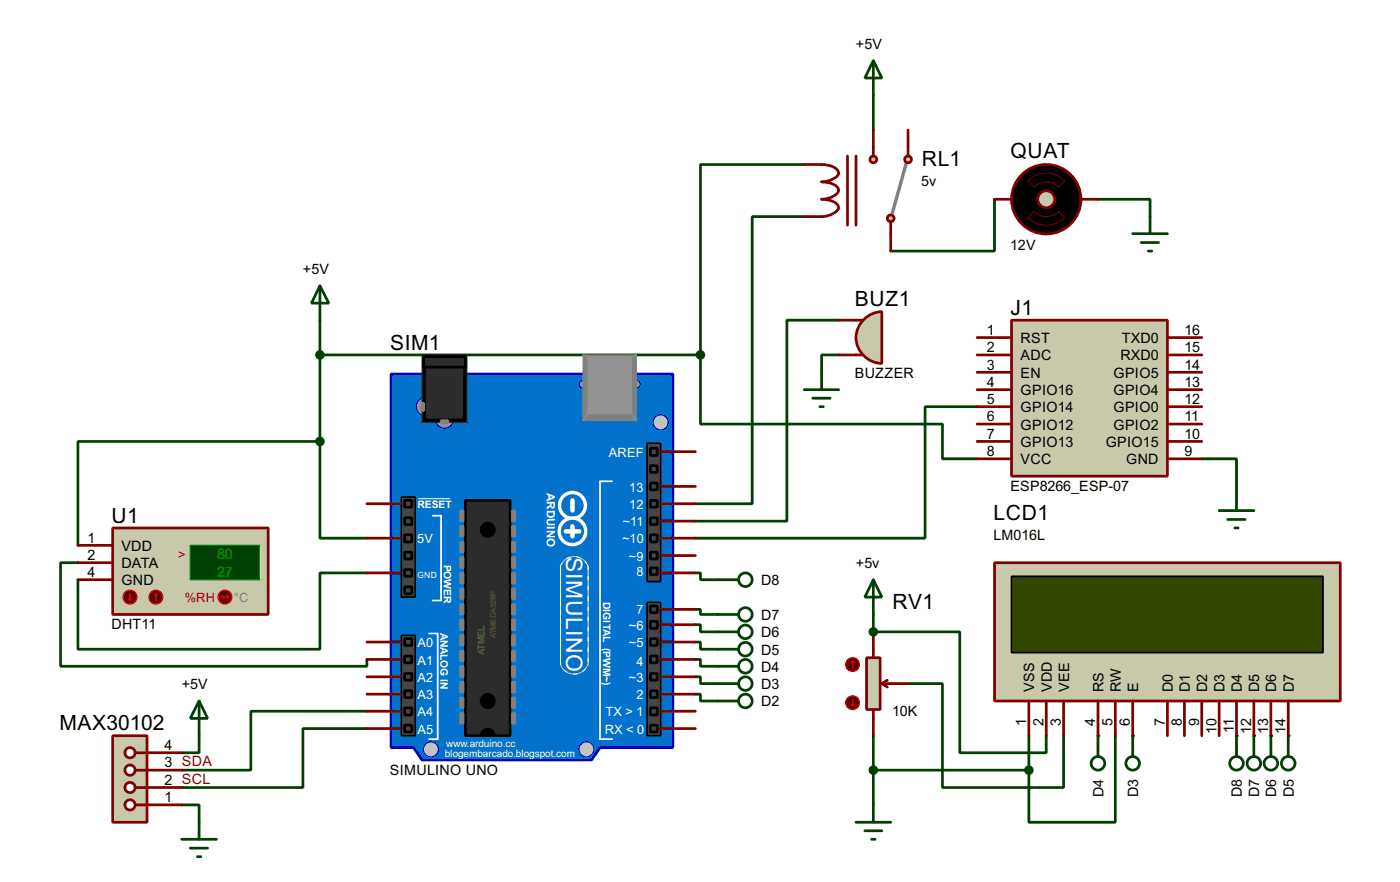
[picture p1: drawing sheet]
<svg xmlns="http://www.w3.org/2000/svg" width="206mm" height="129mm" viewBox="0 0 206 129" stroke-linecap="round" stroke-linejoin="round" font-family="sans-serif">
<g fill="none" stroke="#004000" stroke-width=".4">
<path d="M128.3 14v5.1M118.2 31.8h-7.7v42.2h-8.3M118.2 24.2h-15.3v38.1h35.6v5.1h5.1M146.1 29.3v7.6h-15.2M161.3 29.3h7.7v2.5M123.2 47h-7.6v29.5h-13.4M123.2 52.1h-2.5v2.6M143.6 59.7h-7.7v19.3h-33.7M53.9 79h-6.9v-14.2h-35.5v15.3M176.6 67.4h5.1v5M11.5 82.6h-2.6v15.2h45v-1M53.9 84.1h-6.9v11.2h-35.5v-10.2"/>
<path d="M102.2 84.1h.7v1h2.6M102.2 89.5h.7v.7h2.6M102.2 91.7h.7v1.1h2.6M102.2 94.3h.7v1h2.6M102.2 96.8h.7v1h2.6M102.2 99.4h.7v1h2.6M102.2 101.9h.7v1h2.6"/>
</g>
<g fill="#004000">
<circle cx="189.3" cy="108" r=".2"/>
<circle cx="186.7" cy="108" r=".2"/>
<circle cx="184.2" cy="108" r=".2"/>
<circle cx="181.7" cy="108" r=".2"/>
<circle cx="166.4" cy="108" r=".2"/>
<circle cx="161.3" cy="108" r=".2"/>
</g>
<path d="M128.3 90.2v2.6M128.3 108v10.2M133.4 100.4h5.1v15.2h17.8v-7.6" fill="none" stroke="#004000" stroke-width=".4"/>
<circle cx="128.3" cy="92.8" r=".2" fill="#004000"/>
<path d="M47 47v17.8M47 52.1h55.9M128.3 92.8h12.7v17.7h12.7v-2.5M26.7 118.2h2.6v2.5M29.3 108v2.5h-2.6M53.9 104.4h-17v8.7h-10.2M53.9 107h-9.4v8.6h-17.8M128.3 113.1h22.9M151.2 108v5.1M163.9 108v12.7h-12.7v-7.6" fill="none" stroke="#004000" stroke-width=".4"/>
<path d="M57.5 54.9h41.4v54.9h-10.7l-1.3 1.8h-24.9l-1.2-1.8h-3.3z" fill-rule="evenodd" fill="#0272cc" stroke="#0000c0" stroke-width=".4"/>
<path d="M64.8 75.7v12.5M90 70.7h-1.8v37.8h1.8M63 93h1.3v15.5" fill="none" stroke="#fff" stroke-width=".25"/>
<circle cx="84.3" cy="83.9" r="2.15" fill="#c8c8aa"/>
<circle cx="84.3" cy="83.9" r="2.15" fill="#0272cc"/>
<circle cx="84.3" cy="83.9" r="2.15" fill="none" stroke="#c8c8aa" stroke-width=".15"/>
<circle cx="84.3" cy="83.9" r="2.15" fill="none" stroke="#fff" stroke-width=".15" stroke-dasharray="2 1 .5 1 .5 1"/>
<circle cx="84.3" cy="96.8" r="2.15" fill="#c8c8aa"/>
<circle cx="84.3" cy="96.8" r="2.15" fill="#0272cc"/>
<circle cx="84.3" cy="96.8" r="2.15" fill="none" stroke="#c8c8aa" stroke-width=".15"/>
<g fill="none" stroke="#fff" stroke-width=".15" stroke-dasharray=".5 1">
<path d="M82.4 97.6v-14.5M86.4 83.1v14.5"/>
<circle cx="84.3" cy="96.8" r="2.15"/>
</g>
<path d="M82.1 83.4h4.6v13.9h-4.6z" fill="#0272cc" stroke="#0272cc" stroke-width=".4"/>
<path d="M82.4 83.1v14.5M86.4 83.1v14.5" fill="none" stroke="#fff" stroke-width=".15"/>
<path d="M81.8 96.8l.8 2.6M82.4 82.4l-.6 1.2M86.4 82.4l.5 1.2M86.9 96.8l-.5 1.8" fill="none" stroke="#0272cc" stroke-width=".4"/>
<g fill="#0272cc" stroke="#fff" stroke-width=".5">
<circle cx="84.1" cy="74.2" r="1.9"/>
<circle cx="84.1" cy="78" r="1.95"/>
</g>
<path d="M83.1 78h2M84.1 73.5v1.5M84.1 77.3v1.5" fill="none" stroke="#fff" stroke-width=".65"/>
<path d="M63.6 75.7h1.2M63.6 88.2h1.2M63 108.5h1.3" fill="none" stroke="#fff" stroke-width=".25"/>
<path d="M61.5 73.2h4.6" fill="none" stroke="#fff" stroke-width=".15"/>
<g fill="#c0c0c0" stroke="#0000c0" stroke-width=".15">
<circle cx="86.1" cy="110" r="1.1"/>
<circle cx="63.3" cy="110" r="1.1"/>
<circle cx="97" cy="62" r="1.1"/>
</g>
<g fill="#464646" stroke="#000" stroke-width=".25">
<path d="M59 73h2v14.7h-2z"/>
<path d="M59 93.3h2v14.7h-2z"/>
<path d="M95.1 65.1h2v20.3h-2z"/>
<path d="M95.1 88.4h2v19.6h-2z"/>
</g>
<g fill="#464646" stroke="#000" stroke-width=".4">
<path d="M59.5 73.5h1v1h-1z"/>
<path d="M59.5 76h1v1h-1z"/>
<path d="M59.5 78.5h1v1.1h-1z"/>
<path d="M59.5 81.1h1v1h-1z"/>
<path d="M59.5 83.6h1v1h-1z"/>
<path d="M59.5 86.2h1v1h-1z"/>
<path d="M59.5 93.8h1v1h-1z"/>
<path d="M59.5 96.3h1v1h-1z"/>
<path d="M59.5 98.9h1v1h-1z"/>
<path d="M59.5 101.4h1v1h-1z"/>
<path d="M59.5 103.9h1v1.1h-1z"/>
<path d="M59.5 106.5h1v1h-1z"/>
<path d="M95.6 65.8h1v1.1h-1z"/>
<path d="M95.6 70.9h1v1h-1z"/>
<path d="M95.6 73.5h1v1h-1z"/>
<path d="M95.6 76h1v1h-1z"/>
<path d="M95.6 78.5h1v1.1h-1z"/>
<path d="M95.6 81.1h1v1h-1z"/>
<path d="M95.6 83.4h1v1h-1z"/>
<path d="M95.6 68.4h1v1h-1z"/>
<path d="M95.6 89h1v1h-1z"/>
<path d="M95.6 91.2h1v1.1h-1z"/>
<path d="M95.6 93.8h1v1h-1z"/>
<path d="M95.6 96.3h1v1h-1z"/>
<path d="M95.6 98.9h1v1h-1z"/>
<path d="M95.6 101.4h1v1h-1z"/>
<path d="M95.6 103.9h1v1.1h-1z"/>
<path d="M95.6 106.5h1v1h-1z"/>
</g>
<path d="M68.4 73.5h6.6v34.5h-6.6z" fill="#2c2c2c" stroke="#000" stroke-width=".4"/>
<g fill="#000" stroke="#000" stroke-width=".15">
<circle cx="71.6" cy="77.8" r="1.1"/>
<circle cx="71.6" cy="108" r="1.1"/>
<circle cx="71.6" cy="102.9" r="1.1"/>
</g>
<path d="M68.1 108.8h7.1" fill="none" stroke="#0272cc" stroke-width="1.2"/>
<g fill="#939393" stroke="#0000c0" stroke-width=".15">
<circle cx="93.5" cy="56.4" r=".55"/>
<circle cx="85.6" cy="56.4" r=".55"/>
</g>
<path d="M85.7 52.1h7.8v9.7h-7.8z" fill="#808080" stroke="#808080" stroke-width=".15"/>
<path d="M86.4 52.4h6.4v8.4h-6.4z" fill="#939393" stroke="#939393" stroke-width=".15"/>
<path d="M85.7 52.1l.7 .3M93.5 52.1l-.7 .3M86.4 60.8l-.7 1M92.8 60.8l.7 1" fill="none" stroke="#939393" stroke-width=".15"/>
<g fill="#939393" stroke="#0000c0" stroke-width=".15">
<circle cx="65.3" cy="61.5" r="1.35"/>
<circle cx="62.5" cy="59.7" r="1.35"/>
</g>
<path d="M62 52.1h6.6v9.9h-6.6z" fill="#000" stroke="#2c2c2c" stroke-width=".15"/>
<g fill="#808080" stroke="#808080" stroke-width=".4">
<path d="M64.8 61.8h1v.2h-1z"/>
<path d="M62 59.2h.3v1.1h-.3z"/>
</g>
<path d="M62.8 52.9h5.1v8.4h-5.1z" fill="#2c2c2c" stroke="#2c2c2c" stroke-width=".4"/>
<path d="M62.3 52.4h6.1v1.5h-6.1z" fill="#2c2c2c" stroke="#000" stroke-width=".4"/>
<g fill="#808080" stroke="#808080" stroke-width=".25">
<path d="M75.2 75h.5v1.5h-.5z"/>
<path d="M75.2 77.3h.5v1.5h-.5z"/>
<path d="M75.2 79.6h.5v1.5h-.5z"/>
<path d="M75.2 81.8h.5v1.6h-.5z"/>
<path d="M75.2 84.1h.5v1.6h-.5z"/>
<path d="M75.2 86.4h.5v1.5h-.5z"/>
<path d="M75.2 88.7h.5v1.5h-.5z"/>
<path d="M75.2 91h.5v1.5h-.5z"/>
<path d="M75.2 93.3h.5v1.5h-.5z"/>
<path d="M75.2 95.6h.5v1.5h-.5z"/>
<path d="M75.2 97.8h.5v1.6h-.5z"/>
<path d="M75.2 100.1h.5v1.6h-.5z"/>
<path d="M75.2 102.4h.5v1.5h-.5z"/>
<path d="M75.2 104.7h.5v1.5h-.5z"/>
<path d="M67.6 75h.5v1.5h-.5z"/>
<path d="M67.6 77.3h.5v1.5h-.5z"/>
<path d="M67.6 79.6h.5v1.5h-.5z"/>
<path d="M67.6 81.8h.5v1.6h-.5z"/>
<path d="M67.6 84.1h.5v1.6h-.5z"/>
<path d="M67.6 86.4h.5v1.5h-.5z"/>
<path d="M67.6 88.7h.5v1.5h-.5z"/>
<path d="M67.6 91h.5v1.5h-.5z"/>
<path d="M67.6 93.3h.5v1.5h-.5z"/>
<path d="M67.6 95.6h.5v1.5h-.5z"/>
<path d="M67.6 97.8h.5v1.6h-.5z"/>
<path d="M67.6 100.1h.5v1.6h-.5z"/>
<path d="M67.6 102.4h.5v1.5h-.5z"/>
<path d="M67.6 104.7h.5v1.5h-.5z"/>
</g>
<g fill="none" stroke="#800000" stroke-width=".4">
<path d="M53.9 79h5.1M53.9 74h5.1M97.1 79h5.1M97.1 76.5h5.1M97.1 74h5.1M97.1 71.4h5.1M97.1 66.3h5.1M53.9 99.4h5.1M53.9 96.8h5.1M53.9 94.3h5.1M53.9 84.1h5.1M97.1 99.4h5.1"/>
<path d="M97.1 96.8h5.1M97.1 94.3h5.1M97.1 91.7h5.1M97.1 84.1h5.1M97.1 81.6h5.1M97.1 89.5h5.1M53.9 107h5.1M53.9 104.4h5.1M53.9 101.9h5.1M97.1 107h5.1M97.1 104.4h5.1M97.1 101.9h5.1"/>
</g>
<path d="M16.6 77.5h22.8v12.7h-22.8z" fill="#c8c8aa" stroke="#800000" stroke-width=".4"/>
<path d="M28 80.1h10.2v5h-10.2z" fill="#004000" stroke="#0f0" stroke-width=".2"/>
<path d="M11.5 82.6h5.1M11.5 80.1h5.1M11.5 85.1h5.1" fill="none" stroke="#800000" stroke-width=".4"/>
<circle cx="22.9" cy="87.7" r="1" fill="#400000" stroke="#f00" stroke-width=".2"/>
<path d="M22.9 87.2l-.2 .2M22.9 87.2l.3 .2M22.9 87.2v1" fill="none" stroke="#f00" stroke-width=".2"/>
<circle cx="19.1" cy="87.7" r="1" fill="#400000" stroke="#f00" stroke-width=".2"/>
<path d="M18.9 87.9l.2 .3M19.1 87.2v1M19.4 87.9l-.3 .3" fill="none" stroke="#f00" stroke-width=".2"/>
<circle cx="33" cy="87.7" r="1" fill="#400000" stroke="#f00" stroke-width=".2"/>
<path d="M32.6 87.7h1M32.6 87.7l.2 .2M32.8 87.4l-.2 .3M33.3 87.4l.3 .3M33.6 87.7l-.3 .2" fill="none" stroke="#f00" stroke-width=".2"/>
<path d="M148.6 47h22.9v22.9h-22.9z" fill-rule="evenodd" fill="#c8c8aa" stroke="#800000" stroke-width=".4"/>
<g fill="none" stroke="#800000" stroke-width=".4">
<path d="M143.6 49.6h5M143.6 52.1h5M143.6 54.7h5M143.6 57.2h5M143.6 59.7h5M171.5 49.6h5.1M171.5 52.1h5.1M171.5 54.7h5.1M171.5 57.2h5.1M171.5 59.7h5.1M143.6 62.3h5M143.6 64.8h5"/>
<path d="M143.6 67.4h5M171.5 62.3h5.1M171.5 64.8h5.1M171.5 67.4h5.1"/>
</g>
<path d="M179.1 75h5.1M180.4 76.3h2.5M181.4 77.5h.5M181.7 72.4v2.6" fill="none" stroke="#004000" stroke-width=".4"/>
<circle cx="47" cy="64.8" r=".5" fill="#004000" stroke="#004000" stroke-width=".4"/>
<path d="M126.9 46.9a3.8 3.8 0 0 1 2.7-1.1v7.6a3.8 3.8 0 0 1-3.5-2.4 3.8 3.8 0 0 1 .8-4.1z" fill-rule="evenodd" fill="#c8c8aa" stroke="#800000" stroke-width=".4"/>
<path d="M123.2 52.1h3.6M123.2 47h3.6" fill="none" stroke="#800000" stroke-width=".4"/>
<path d="M118.2 57.2h5M119.4 58.5h2.6M120.5 59.7h.5M120.7 54.7v2.5" fill="none" stroke="#004000" stroke-width=".4"/>
<path d="M133.2 23.9l-2.1 7.4" fill="none" stroke="#808080" stroke-width=".5"/>
<g fill="#c8c8aa" stroke="#800000" stroke-width=".4">
<circle cx="130.8" cy="32.1" r=".5"/>
<circle cx="133.4" cy="23.4" r=".5"/>
</g>
<path d="M133.4 21.6v1.3" fill="none" stroke="#800000" stroke-width=".4"/>
<circle cx="128.3" cy="23.4" r=".5" fill="#c8c8aa" stroke="#800000" stroke-width=".4"/>
<path d="M128.3 19.1v3.8M133.4 19.1v2.5M118.2 24.2a8.3 8.3 0 0 1 4.2 .3 .85 .85 0 0 1 .7 .6 .85 .85 0 0 1-.3 .9 3.7 3.7 0 0 1-2.1 .7 3.1 3.1 0 0 1 2.4 .9 .9 .9 0 0 1-.7 1.2l-1.1 .4-.6 .1a3.1 3.1 0 0 1 2.4 .8 .89 .89 0 0 1-.7 1.2l-1.1 .4-3.1 .1M124.5 22.9v10.2M125.8 22.9v10.2M130.9 32.6v4.3" fill="none" stroke="#800000" stroke-width=".4"/>
<circle cx="102.9" cy="52.1" r=".5" fill="#004000" stroke="#004000" stroke-width=".4"/>
<circle cx="153.7" cy="29.3" r="5.1" fill="#000" stroke="#800000" stroke-width=".4"/>
<path d="M151 32l.9-.9a2.54 2.54 0 0 0 3.6 0l.9 .9a3.8 3.8 0 0 1-5.4 0zM151 26.6a3.8 3.8 0 0 1 5.4 0l-.9 .9a2.54 2.54 0 0 0-3.6 0z" fill="none" stroke="#800000" stroke-width=".15"/>
<circle cx="153.7" cy="29.3" r="1.25" fill="#c8c8aa" stroke="#800000" stroke-width=".4"/>
<path d="M146.1 29.3h2.5M158.8 29.3h2.5" fill="none" stroke="#800000" stroke-width=".4"/>
<g fill="none" stroke="#004000" stroke-width=".4">
<path d="M128.3 8.9l1.3 2.6h-2.5zM128.3 8.9v5.1M166.4 34.3h5.1M167.7 35.6h2.5M168.7 36.9h.5M169 31.8v2.5M105.5 85.1h3M105.5 90.2h3M105.5 92.8h3M105.5 95.3h3M105.5 97.8h3M105.5 100.4h3"/>
<path d="M105.5 102.9h3M161.3 108v3.1M166.4 108v3.1M181.7 108v3.1M184.2 108v3.1M186.7 108v3.1M189.3 108v3.1"/>
<circle cx="109.5" cy="90.2" r="1"/>
<circle cx="109.5" cy="85.1" r="1"/>
<circle cx="109.5" cy="97.8" r="1"/>
<circle cx="109.5" cy="95.3" r="1"/>
<circle cx="109.5" cy="92.8" r="1"/>
<circle cx="109.5" cy="100.4" r="1"/>
<circle cx="109.5" cy="102.9" r="1"/>
<circle cx="161.3" cy="112.1" r="1"/>
<circle cx="166.4" cy="112.1" r="1"/>
<circle cx="181.6" cy="112.1" r="1"/>
<circle cx="184.2" cy="112.1" r="1"/>
<circle cx="186.7" cy="112.1" r="1"/>
<circle cx="189.2" cy="112.1" r="1"/>
</g>
<path d="M146.1 82.6h50.8v20.3h-50.8z" fill="#c8c8aa" stroke="#800000" stroke-width=".4"/>
<path d="M148.6 84.6h45.8v11.2h-45.8z" fill="#324600" stroke="#000" stroke-width=".25"/>
<g fill="none" stroke="#800000" stroke-width=".4">
<path d="M151.2 102.9v5.1M153.7 102.9v5.1M156.3 102.9v5.1M161.3 102.9v5.1M163.9 102.9v5.1M166.4 102.9v5.1M171.5 102.9v5.1M174 102.9v5.1M176.6 102.9v5.1M179.1 102.9v5.1M181.7 102.9v5.1M184.2 102.9v5.1"/>
<path d="M186.7 102.9v5.1M189.3 102.9v5.1"/>
</g>
<path d="M127.3 96.6h2v7.6h-2z" fill="#c8c8aa" stroke="#800000" stroke-width=".4"/>
<path d="M128.3 92.8v3.8M130.4 99.9l-.8 .5M128.3 104.2v3.8M129.6 100.4l.8 .5M129.6 100.4h3.8" fill="none" stroke="#800000" stroke-width=".4"/>
<circle cx="125.2" cy="97.6" r="1" fill="#400000" stroke="#f00" stroke-width=".2"/>
<path d="M125.3 97.1l-.3 .2M125.3 97.1l.2 .2M125.3 97.1v1" fill="none" stroke="#f00" stroke-width=".2"/>
<circle cx="125.2" cy="103.2" r="1" fill="#400000" stroke="#f00" stroke-width=".2"/>
<path d="M125 103.4l.3 .3M125.3 102.7v1M125.5 103.4l-.2 .3" fill="none" stroke="#f00" stroke-width=".2"/>
<path d="M128.3 85.1l1.3 2.6h-2.5zM128.3 85.1v5.1M128.3 118.2v2.5M125.8 120.7h5.1M127.1 122h2.5M128.1 123.2h.5" fill="none" stroke="#004000" stroke-width=".4"/>
<g fill="#004000" stroke="#004000" stroke-width=".4">
<circle cx="128.3" cy="113.1" r=".5"/>
<circle cx="128.3" cy="92.8" r=".5"/>
<circle cx="151.1" cy="113.1" r=".5"/>
</g>
<path d="M16.6 108h5v12.7h-5z" fill="#c8c8aa" stroke="#800000" stroke-width=".4"/>
<path d="M19.9 118.2h1.7" fill="none" stroke="#800000" stroke-width=".4"/>
<circle cx="19.1" cy="115.6" r=".75" fill="#feffff" stroke="#800000" stroke-width=".4"/>
<path d="M19.9 115.6h1.7" fill="none" stroke="#800000" stroke-width=".4"/>
<circle cx="19.1" cy="113.1" r=".75" fill="#feffff" stroke="#800000" stroke-width=".4"/>
<path d="M19.9 113.1h1.7" fill="none" stroke="#800000" stroke-width=".4"/>
<circle cx="19.1" cy="110.5" r=".75" fill="#feffff" stroke="#800000" stroke-width=".4"/>
<path d="M19.9 110.5h1.7" fill="none" stroke="#800000" stroke-width=".4"/>
<circle cx="19.1" cy="118.2" r=".75" fill="#feffff" stroke="#800000" stroke-width=".4"/>
<path d="M21.6 118.2h5.1M21.6 115.6h5.1M21.6 113.1h5.1M21.6 110.5h5.1" fill="none" stroke="#800000" stroke-width=".4"/>
<path d="M47 42l1.3 2.5h-2.5zM47 42v5M29.3 102.9l1.2 2.6h-2.5zM29.3 102.9v5.1M26.7 123.2h5.1M28 124.5h2.5M29 125.8h.5M29.3 120.7v2.5" fill="none" stroke="#004000" stroke-width=".4"/>
<circle cx="47" cy="52.1" r=".5" fill="#004000" stroke="#004000" stroke-width=".4"/>
<g font-size="3.8" fill="#fff">
<text x="83.2" y="81.8" transform="rotate(90 83.2 81.8)">S</text>
<text x="83.2" y="84.1" transform="rotate(90 83.2 84.1)">IMULINO</text>
</g>
<g font-size="3.5">
<text x="148.5" y="23.3">QUAT</text>
<text x="135.4" y="24.3">RL1</text>
<text x="125.6" y="45">BUZ1</text>
<text x="148.5" y="46.2">J1</text>
<text x="57.3" y="51.5">SIM1</text>
<text x="16.4" y="76.7">U1</text>
<text x="146" y="76.4">LCD1</text>
<text x="131.1" y="89.4">RV1</text>
<text x="8.8" y="107.2">MAX30102</text>
</g>
<g font-size="2.4">
<text x="125.8" y="7.2">+5V</text>
<text x="135.4" y="27.2">5v</text>
<text x="44.5" y="40.2">+5V</text>
<text x="148.4" y="36.7">12V</text>
<text x="145" y="49.2">1</text>
<text x="145" y="51.7">2</text>
<text x="149.9" y="50.4">RST</text>
<text x="149.9" y="52.9">ADC</text>
<text x="164.6" y="52.9">RXD0</text>
<text x="164.8" y="50.4">TXD0</text>
<text x="174" y="51.7">15</text>
<text x="174" y="49.2">16</text>
<text x="125.6" y="55.6">BUZZER</text>
<text x="145" y="54.3">3</text>
<text x="145" y="56.8">4</text>
<text x="145" y="59.3">5</text>
<text x="149.9" y="55.5">EN</text>
<text x="149.9" y="58">GPIO16</text>
<text x="163.6" y="58">GPIO4</text>
<text x="163.6" y="55.5">GPIO5</text>
<text x="174" y="59.3">12</text>
<text x="174" y="56.8">13</text>
<text x="174" y="54.3">14</text>
<text x="145" y="61.9">6</text>
<text x="145" y="64.4">7</text>
<text x="149.9" y="60.5">GPIO14</text>
<text x="149.9" y="63.1">GPIO12</text>
<text x="149.9" y="65.6">GPIO13</text>
<text x="162.4" y="65.6">GPIO15</text>
<text x="163.6" y="63.1">GPIO2</text>
<text x="163.6" y="60.5">GPIO0</text>
<text x="174" y="64.4">10</text>
<text x="174" y="61.9">11</text>
<text x="145" y="67">8</text>
<text x="149.9" y="68.2">VCC</text>
<text x="165.4" y="68.2">GND</text>
<text x="174" y="67">9</text>
<text x="148.4" y="72.1">ESP8266_ESP-07</text>
<text x="12.9" y="82.2">2</text>
<text x="12.9" y="79.7">1</text>
<text x="17.8" y="83.4">DATA</text>
<text x="17.8" y="80.9">VDD</text>
<text x="125.8" y="83.4">+5v</text>
<text x="145.9" y="79.3">LM016L</text>
<text x="12.9" y="84.7">4</text>
<text x="17.8" y="85.9">GND</text>
<text x="111.8" y="85.9">D8</text>
<text x="16.4" y="92.4">DHT11</text>
<text x="111.8" y="91">D7</text>
<text x="111.8" y="93.6">D6</text>
<text x="26.7" y="101.2">+5V</text>
<text x="111.8" y="96.1">D5</text>
<text x="111.8" y="98.6">D4</text>
<text x="111.8" y="101.2">D3</text>
<text x="152" y="101.6" transform="rotate(-90 152 101.6)">VSS</text>
<text x="154.5" y="101.6" transform="rotate(-90 154.5 101.6)">VDD</text>
<text x="157.1" y="101.6" transform="rotate(-90 157.1 101.6)">VEE</text>
<text x="162.1" y="101.6" transform="rotate(-90 162.1 101.6)">RS</text>
<text x="164.7" y="101.6" transform="rotate(-90 164.7 101.6)">RW</text>
<text x="167.2" y="101.6" transform="rotate(-90 167.2 101.6)">E</text>
<text x="172.3" y="101.6" transform="rotate(-90 172.3 101.6)">D0</text>
<text x="174.8" y="101.6" transform="rotate(-90 174.8 101.6)">D1</text>
<text x="177.4" y="101.6" transform="rotate(-90 177.4 101.6)">D2</text>
<text x="179.9" y="101.6" transform="rotate(-90 179.9 101.6)">D3</text>
<text x="182.5" y="101.6" transform="rotate(-90 182.5 101.6)">D4</text>
<text x="185" y="101.6" transform="rotate(-90 185 101.6)">D5</text>
<text x="187.5" y="101.6" transform="rotate(-90 187.5 101.6)">D6</text>
<text x="190.1" y="101.6" transform="rotate(-90 190.1 101.6)">D7</text>
<text x="111.8" y="103.7">D2</text>
<text x="131.1" y="105.1">10K</text>
<text x="150.8" y="106.6" transform="rotate(-90 150.8 106.6)">1</text>
<text x="153.3" y="106.6" transform="rotate(-90 153.3 106.6)">2</text>
<text x="155.9" y="106.6" transform="rotate(-90 155.9 106.6)">3</text>
<text x="160.9" y="106.6" transform="rotate(-90 160.9 106.6)">4</text>
<text x="163.5" y="106.6" transform="rotate(-90 163.5 106.6)">5</text>
<text x="166" y="106.6" transform="rotate(-90 166 106.6)">6</text>
<text x="171.1" y="106.6" transform="rotate(-90 171.1 106.6)">7</text>
<text x="173.6" y="106.6" transform="rotate(-90 173.6 106.6)">8</text>
<text x="176.2" y="106.6" transform="rotate(-90 176.2 106.6)">9</text>
<text x="178.7" y="107.8" transform="rotate(-90 178.7 107.8)">10</text>
<text x="181.3" y="107.6" transform="rotate(-90 181.3 107.6)">11</text>
<text x="183.8" y="107.8" transform="rotate(-90 183.8 107.8)">12</text>
<text x="186.3" y="107.7" transform="rotate(-90 186.3 107.7)">13</text>
<text x="188.9" y="107.7" transform="rotate(-90 188.9 107.7)">14</text>
<text x="24.2" y="112.7">3 SDA</text>
<text x="24.2" y="110.1">4</text>
<text x="57.3" y="113.8">SIMULINO UNO</text>
<text x="24.2" y="117.8">1</text>
<text x="24.2" y="115.2">2 SCL</text>
<text x="162.1" y="117" transform="rotate(-90 162.1 117)">D4</text>
<text x="167.2" y="117" transform="rotate(-90 167.2 117)">D3</text>
<text x="182.5" y="117" transform="rotate(-90 182.5 117)">D8</text>
<text x="185" y="117" transform="rotate(-90 185 117)">D7</text>
<text x="187.5" y="117" transform="rotate(-90 187.5 117)">D6</text>
<text x="190.1" y="117" transform="rotate(-90 190.1 117)">D5</text>
</g>
<g font-size="2.4" fill="#0f0">
<text x="31.9" y="82.1">80</text>
<text x="31.9" y="84.7">27</text>
</g>
<g font-size="2.1" fill="#fff">
<text x="89.4" y="67.1">AREF</text>
<text x="91.5" y="77.3">~11</text>
<text x="92.5" y="72.2">13</text>
<text x="92.5" y="74.7">12</text>
<text x="61.3" y="79.8">5V</text>
<text x="91.4" y="79.8">~10</text>
<text x="92.4" y="82.3">~9</text>
<text x="93.5" y="84.6">8</text>
<text x="61.3" y="95">A0</text>
<text x="92.4" y="92.5">~6</text>
<text x="92.4" y="95">~5</text>
<text x="93.5" y="90.2">7</text>
<text x="61.3" y="97.5">A1</text>
<text x="61.3" y="100.1">A2</text>
<text x="92.4" y="100.1">~3</text>
<text x="93.5" y="97.8">4</text>
<text x="61.3" y="102.7">A3</text>
<text x="61.3" y="105.2">A4</text>
<text x="61.3" y="107.7">A5</text>
<text x="88.8" y="107.7">RX &lt; 0</text>
<text x="88.9" y="105.2">TX &gt; 1</text>
<text x="93.5" y="102.7">2</text>
</g>
<g font-size="2.1" fill="#c00000">
<text x="26.1" y="82.1">&gt;</text>
<text x="27.2" y="88.4">%RH</text>
</g>
<text font-size="2.1" fill="#808080" x="34.4" y="88.4">°C</text>
<text font-size="1.9" fill="#fff" x="80.3" y="72.4" transform="rotate(90 80.3 72.4)">ARDUINO</text>
<g font-size="1.7" fill="#fff">
<text x="61.3" y="74.6">RESET</text>
<text x="65.2" y="82.9" transform="rotate(90 65.2 82.9)">POWER</text>
<text x="88.6" y="88.3" transform="rotate(90 88.6 88.3)">DIGITAL (PWM~)</text>
<text x="64.7" y="92.9" transform="rotate(90 64.7 92.9)">ANALOG IN</text>
<text x="65.4" y="111.1">blogembarcado.blogspot.com</text>
<text x="65.6" y="109.6">www.arduino.cc</text>
</g>
<text font-size="1.5" fill="#808000" x="71.2" y="96.2" transform="rotate(-90 71.2 96.2)">ATMEL</text>
<text font-size="1.4" fill="#fff" x="61.3" y="84.9">GND</text>
<text font-size="1.2" fill="#808000" x="72.9" y="93.7" transform="rotate(-90 72.9 93.7)">ATMEGA328P</text>
</svg>
